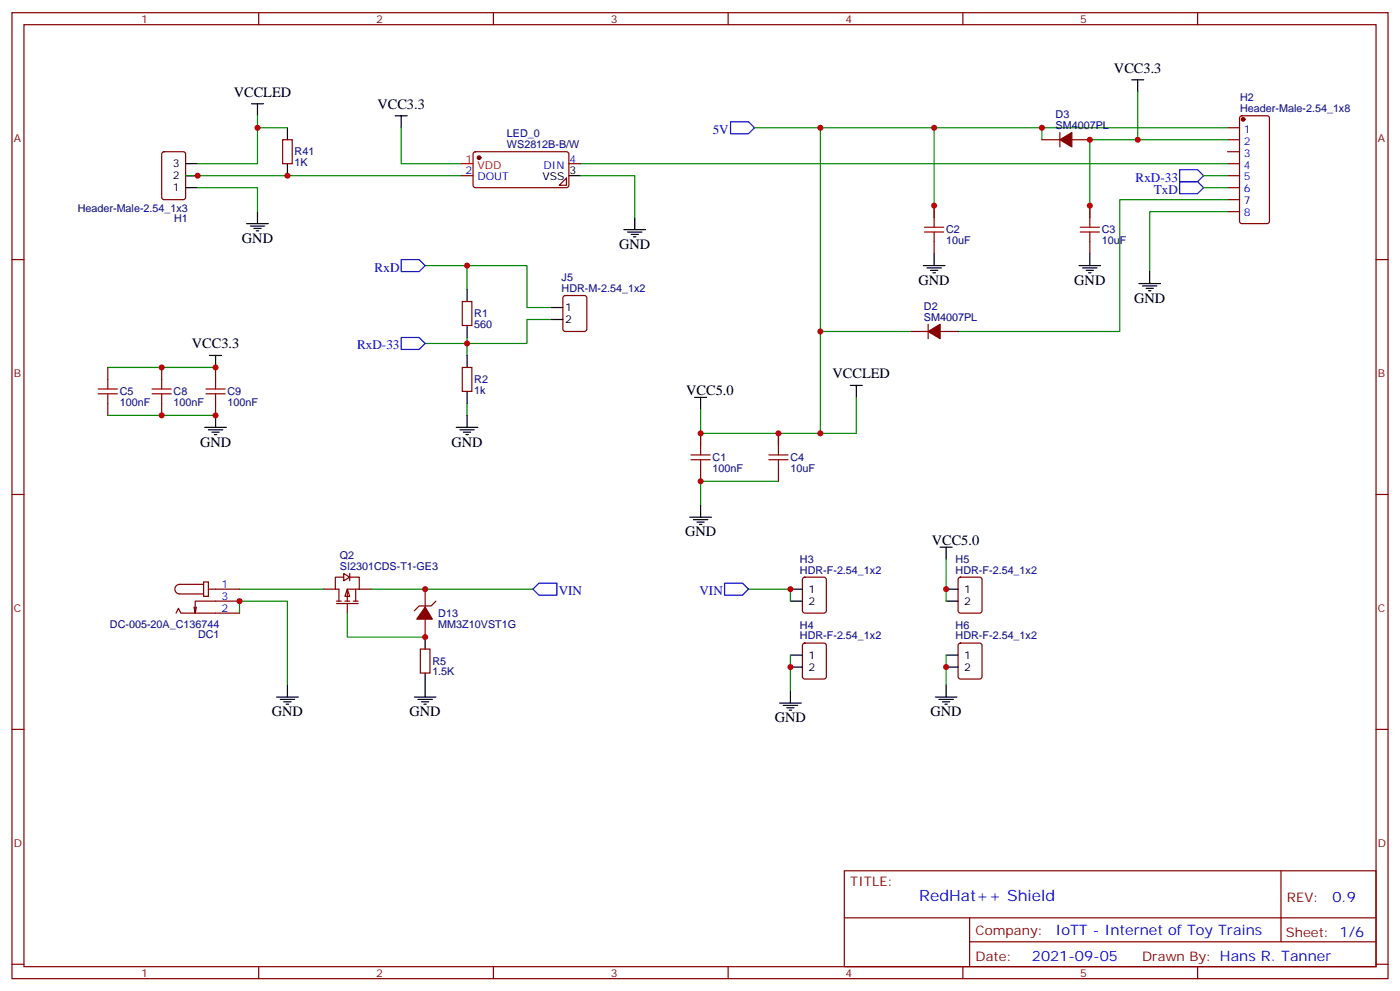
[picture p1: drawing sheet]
<svg xmlns="http://www.w3.org/2000/svg" width="412mm" height="292mm" viewBox="0 0 412 292" stroke-linecap="round" stroke-linejoin="round" font-family="sans-serif">
<g fill="none" stroke="#870000" stroke-width=".35">
<path d="M3.5 3.7h405.4v284.4h-405.4zM7.1 7.3h398.2v277.3h-398.2zM76.2 3.7v3.6M145.3 3.7v3.6M214.5 3.7v3.6M283.6 3.7v3.6M352.8 3.7v3.6M312.2 39v4.3M361.6 37.6h3.5M365.4 34.3l.4-.2h7.4l.7 .4v30.6l-.4 .7h-7.7l-.6-.4-.1-30.6zM47.9 44.9l.4-.2h5.7l.6 .4 .1 13-.5 .6-5.9 .1-.6-.5-.1-12.9zM83.3 41.1h2.8v7.1h-2.8z"/>
<path d="M135.8 51.7h3.5M139.6 44.9l.5-.2h27l.5 .7-.1 9.4-.6 .4h-27.1l-.5-.7v-9.1zM166.9 52.4v2.1h-2.2zM167.6 48.2h3.5M306.9 41.1h5.3M315.7 41.1h5.3M361.6 41.1h3.5M361.6 44.7h3.5M361.6 48.2h3.5M361.6 51.7h3.5M361.6 55.2h3.5M361.6 58.8h3.5"/>
<path d="M3.5 76.4h3.6M275.2 60.5v3.6M275.2 71.1v3.5M321 60.5v3.6M321 71.1v3.5M361.6 62.3h3.5M405.3 76.4h3.6M136.2 88.8h2.8v7h-2.8zM268.1 97.6h5.3M273.4 95.5v4.2M276.9 97.6h5.3M31.7 108.2v3.5"/>
<path d="M31.7 118.7v3.6M47.6 108.2v3.5M47.6 118.7v3.6M63.5 108.2v3.5M63.5 118.7v3.6M136.2 108.2h2.8v7h-2.8zM206.4 127.6v3.5M206.4 138.1v3.6M229.3 127.6v3.5M229.3 138.1v3.6M3.5 145.6h3.6M405.3 145.6h3.6"/>
<path d="M3.5 214.7h3.6M405.3 214.7h3.6M248.7 256.3h156.6v28.3h-156.6zM377.3 256.4v20.8M248.7 270.2h156.5M285.6 277.2h119.6M285.6 270.2v14.1M3.5 283.8h3.6M76.2 284.6v3.5M145.3 284.6v3.5M214.5 284.6v3.5M283.6 284.6v3.5"/>
<path d="M352.8 284.6v3.5M405.3 283.8h3.6"/>
</g>
<g fill="#870000" stroke="#870000" stroke-width=".35">
<path d="M273.4 97.6l3.5-2.1v4.2z"/>
<path d="M312.2 41.1l3.5-2.1v4.3z"/>
<circle cx="366.2" cy="35.1" r=".53"/>
<circle cx="141.1" cy="46.4" r=".53"/>
</g>
<g fill="none" stroke="#000" stroke-width=".35">
<path d="M74.1 30.6h3.5M75.8 30.6v3.5M84.7 37.6v3.5M116.4 34.1h3.5M118.2 34.1v3.5M333.4 23.5h3.5M335.1 23.5v3.5M54.7 48.2h3.5M54.7 55.2h3.5M54.7 51.7h3.5M84.7 48.2v3.5M167.6 51.7h3.5"/>
<path d="M72.7 65.8h6.3M73.7 66.5h4.3M74.8 67.2h2.1M75.5 67.9h.7M75.8 62.3v3.5M183.8 67.6h6.3M184.9 68.3h4.2M185.9 69h2.1M186.6 69.7h.7M187 64.1v3.5M272 78.2h6.3M273 78.9h4.3"/>
<path d="M274.1 79.6h2.1M275.2 74.6v3.6M317.9 78.2h6.3M318.9 78.9h4.2M320 79.6h2.1M321 74.6v3.6M338.7 79.9v3.6M137.6 85.2v3.6M137.6 95.8v3.5M274.8 80.3h.7M320.7 80.3h.7M335.5 83.5h6.3"/>
<path d="M336.5 84.2h4.3M337.6 84.9h2.1M338.3 85.6h.7M61.7 104.6h3.6M63.5 104.6v3.6M137.6 104.6v3.6M137.6 115.2v3.5M204.6 117h3.5M206.4 117v3.5M250.5 113.5h3.5M252.2 113.5v3.5M60.3 125.8h6.4"/>
<path d="M61.4 126.5h4.2M62.4 127.2h2.2M63.1 127.9h.8M63.5 122.3v3.5M134.4 125.8h6.4M135.5 126.5h4.2M136.5 127.2h2.1M137.2 127.9h.7M137.6 122.3v3.5M203.2 152.3h6.3M204.3 153h4.2M205.3 153.7h2.1"/>
<path d="M206 154.4h.7M206.4 148.7v3.6"/>
</g>
<g fill="none" stroke="#008700" stroke-width=".35">
<path d="M75.8 34.1v14.1h-17.6M75.8 37.6h8.9M118.2 37.6v10.6h17.6M222.2 37.6h19.5M275.2 37.6v26.5M306.9 37.6v3.5M335.1 27v14.1M361.6 37.6h-119.9v90M54.7 51.7h81.1M58.2 55.2h17.6v7.1M171.1 51.7h15.9v12.4M171.1 48.2h190.5"/>
<path d="M354.5 51.7h7.1M354.5 55.2h7.1M361.6 58.8h-31.8v38.8h-47.6M361.6 41.1h-40.6v23M125.2 78.2h12.4v7M361.6 62.3h-22.9v17.6M137.6 99.3v5.3M241.7 97.6h-.4h26.8M31.7 108.2h31.8M125.2 101.1h12.4M137.6 118.7v3.6M252.2 117v10.6h-45.8"/>
<path d="M31.7 122.3h31.8M206.4 120.5v10.6M229.3 127.6v3.5M229.3 141.7h-22.9v7"/>
</g>
<path d="M135.8 48.2h3.5" fill="none" stroke="#f00" stroke-width=".35"/>
<path d="M215.2 35.8h5.3l1.7 1.8-1.7 1.8h-5.3zM347.5 50h5.3l1.7 1.7-1.7 1.8h-5.3zM347.5 53.5h5.3l1.7 1.7-1.7 1.8h-5.3zM118.2 76.4h5.3l1.7 1.8-1.7 1.7h-5.3zM118.2 99.3h5.3l1.7 1.8-1.7 1.8h-5.3z" fill="none" stroke="#00f" stroke-width=".35"/>
<g fill="none" stroke="#a10000" stroke-width=".35">
<path d="M272.3 68.3h5.7M272.3 66.9h5.7M275.2 64.1v2.8M275.2 68.3v2.8M318.2 68.3h5.6M318.2 66.9h5.6M321 64.1v2.8M321 68.3v2.8M28.9 115.9h5.7M28.9 114.5h5.7M31.7 111.7v2.8M31.7 115.9v2.8"/>
<path d="M44.8 115.9h5.6M44.8 114.5h5.6M47.6 111.7v2.8M47.6 115.9v2.8M60.7 115.9h5.6M60.7 114.5h5.6M63.5 111.7v2.8M63.5 115.9v2.8M203.6 135.3h5.6M203.6 133.9h5.6M206.4 131.1v2.8M206.4 135.3v2.8"/>
<path d="M226.5 135.3h5.6M226.5 133.9h5.6M229.3 131.1v2.8M229.3 135.3v2.8"/>
</g>
<path d="M102.3 173.4l.7 2.1h-1.4z" fill="#fff" stroke="#870000" stroke-width=".35"/>
<g fill="none" stroke="#870000" stroke-width=".35">
<path d="M166 87.2l.5-.2h5.7l.6 .4 .1 9.5-.5 .6-5.9 .1-.6-.5-.1-9.4zM57.9 178.7l-.4 1.8M60 171.3h1.4v4.2h-1.4zM60 172h-7.1a1.41 1.41 0 0 0-1.4 1.4 1.41 1.41 0 0 0 1.4 1.4h7.1M61.4 173.4h9.2M70.6 177h-13.1v3.5l-.4-1.8M95.2 173.4h3.6M99.1 177.7h6.4M99.1 177h1.4M101.2 168.8l1.8 1.1-1.8 1.1zM101.2 169.9h-2.4v3.5h1v3.6M101.6 177h1.4"/>
<path d="M102.3 177.7v2.8M103 169.9h2.8v3.5M103 168.8v2.2M104.1 177h1.4M104.8 173.4v3.6M105.8 173.4h-3.5v3.6M105.8 173.4h3.6M125.2 173.4v5.3M128.4 177l-1.4 1.4h-3.5l-1.4 1.4M236.6 170.1l.5-.2h5.6l.7 .4v9.5l-.4 .6-5.9 .1-.7-.5v-9.4zM282.5 170.1l.4-.2h5.7l.6 .4 .1 9.5-.5 .6-5.9 .1-.6-.5-.1-9.4zM51.9 180.5l.7-1.4 .7 1.4h17.3"/>
<path d="M123.8 191.1h2.8v7h-2.8zM125.2 182.2v5.3M236.6 189.5l.5-.2h5.6l.7 .4v9.5l-.4 .6-5.9 .1-.7-.5v-9.4zM282.5 189.5l.4-.2h5.7l.6 .4 .1 9.5-.5 .6-5.9 .1-.6-.5-.1-9.4z"/>
</g>
<path d="M137.6 78.2h17.6v12.3h7.1M162.3 94.1h-7.1v7h-17.6M70.6 173.4h24.6M109.4 173.4h47.6M220.5 173.4h12.3v3.6M278.7 164.6v12.4M70.6 180.5v-3.5h14.1v24.6M102.3 180.5v7h22.9M232.8 192.8v10.6M278.7 192.8v8.8" fill="none" stroke="#008700" stroke-width=".35"/>
<g fill="none" stroke="#000" stroke-width=".35">
<path d="M162.3 90.5h3.5M162.3 94.1h3.5M232.8 173.4h3.6M232.8 177h3.6M276.9 161.1h3.6M278.7 173.4h3.5M278.7 177h3.5M278.7 161.1v3.5M125.2 187.5v3.6M125.2 198.1v7.1M232.8 192.8h3.6M232.8 196.4h3.6"/>
<path d="M278.7 192.8h3.5M278.7 196.4h3.5M81.5 205.2h6.3M82.5 205.9h4.3M83.6 206.6h2.1M84.3 207.3h.7M84.7 201.6v3.6M122.1 205.2h6.3M123.1 205.9h4.3M124.2 206.6h2.1M124.9 207.3h.7M229.7 206.9h6.3"/>
<path d="M230.7 207.6h4.2M231.8 208.4h2.1M232.5 209.1h.7M232.8 203.4v3.5M275.5 205.2h6.4M276.6 205.9h4.2M277.6 206.6h2.2M278.3 207.3h.7M278.7 201.6v3.6"/>
</g>
<path d="M125.2 178.7l2.2 3.5h-4.6z" fill="#870000" stroke="#870000" stroke-width=".35"/>
<path d="M158.7 171.7h5.3v3.5h-5.3l-1.7-1.8zM213.4 171.7h5.3l1.8 1.7-1.8 1.8h-5.3z" fill="none" stroke="#00f" stroke-width=".35"/>
<g fill="#c00">
<circle cx="75.8" cy="37.6" r=".88"/>
<circle cx="241.7" cy="97.6" r=".88"/>
<circle cx="58.2" cy="51.7" r=".88"/>
<circle cx="84.7" cy="51.7" r=".88"/>
<circle cx="321" cy="41.1" r=".88"/>
<circle cx="137.6" cy="101.1" r=".88"/>
<circle cx="206.4" cy="127.6" r=".88"/>
<circle cx="241.7" cy="127.6" r=".88"/>
<circle cx="229.3" cy="127.6" r=".88"/>
<circle cx="335.1" cy="41.1" r=".88"/>
<circle cx="321" cy="60.5" r=".88"/>
<circle cx="275.2" cy="60.5" r=".88"/>
<circle cx="47.6" cy="122.3" r=".88"/>
<circle cx="47.6" cy="108.2" r=".88"/>
<circle cx="63.5" cy="122.3" r=".88"/>
<circle cx="63.5" cy="108.2" r=".88"/>
<circle cx="206.4" cy="141.7" r=".88"/>
<circle cx="241.7" cy="37.6" r=".88"/>
<circle cx="70.6" cy="177" r=".88"/>
<circle cx="125.2" cy="187.5" r=".88"/>
<circle cx="125.2" cy="173.4" r=".88"/>
<circle cx="306.9" cy="37.6" r=".88"/>
<circle cx="275.2" cy="37.6" r=".88"/>
<circle cx="137.6" cy="78.2" r=".88"/>
<circle cx="278.7" cy="173.4" r=".88"/>
<circle cx="278.7" cy="196.4" r=".88"/>
<circle cx="232.8" cy="196.4" r=".88"/>
<circle cx="232.8" cy="173.4" r=".88"/>
</g>
<text font-size="4.6" fill="#00f" x="270.8" y="265.4">RedHat++ Shield</text>
<g font-size="4.2">
<text x="328.1" y="21.4">VCC3.3</text>
<text x="68.8" y="28.4">VCCLED</text>
<text x="111.2" y="32">VCC3.3</text>
<text x="71.3" y="71.5">GND</text>
<text x="182.4" y="73.2">GND</text>
<text x="270.6" y="83.8">GND</text>
<text x="316.4" y="83.8">GND</text>
<text x="334.1" y="89.1">GND</text>
<text x="56.5" y="102.5">VCC3.3</text>
<text x="245.2" y="111.3">VCCLED</text>
<text x="202.1" y="116.3">VCC5.0</text>
<text x="58.9" y="131.4">GND</text>
<text x="133" y="131.4">GND</text>
<text x="201.8" y="157.9">GND</text>
<text x="274.5" y="160.4">VCC5.0</text>
<text x="80.1" y="210.8">GND</text>
<text x="120.6" y="210.8">GND</text>
<text x="228.2" y="212.6">GND</text>
<text x="274.1" y="210.8">GND</text>
</g>
<g font-size="4.2" fill="#00f">
<text x="392.5" y="265.6">0.9</text>
<text x="310.9" y="275.2">IoTT - Internet of Toy Trains</text>
<text x="304" y="283">2021-09-05</text>
</g>
<g font-size="3.9" fill="#00f">
<text x="209.9" y="39.4">5V</text>
<text x="334.5" y="53.5">RxD-33</text>
<text x="339.9" y="57">TxD</text>
<text x="110.4" y="79.9">RxD</text>
<text x="105.2" y="102.9">RxD-33</text>
<text x="164.6" y="175.2">VIN</text>
<text x="206" y="175.2">VIN</text>
</g>
<g font-size="3.9" fill="#800">
<text x="250.5" y="260.9">TITLE:</text>
<text x="379.1" y="265.6">REV:</text>
<text x="287.4" y="275.1">Company:</text>
<text x="378.7" y="275.7">Sheet: 1/6</text>
<text x="287.4" y="282.8">Date:</text>
<text x="336.4" y="282.9">Drawn By: Hans R. Tanner</text>
</g>
<g font-size="3.2" fill="#800">
<text x="41.6" y="6.7">1</text>
<text x="110.8" y="6.7">2</text>
<text x="179.9" y="6.7">3</text>
<text x="249.1" y="6.7">4</text>
<text x="318.2" y="6.7">5</text>
<text x="4.1" y="41.8">A</text>
<text x="405.9" y="41.8">A</text>
<text x="4.1" y="111">B</text>
<text x="405.9" y="111">B</text>
<text x="4.1" y="180.1">C</text>
<text x="405.9" y="180.1">C</text>
<text x="4.1" y="249.3">D</text>
<text x="405.9" y="249.3">D</text>
<text x="41.6" y="287.5">1</text>
<text x="110.8" y="287.5">2</text>
<text x="179.9" y="287.5">3</text>
<text x="249.1" y="287.5">4</text>
<text x="318.2" y="287.5">5</text>
</g>
<g font-size="3.2" fill="#000080">
<text x="365.3" y="29.8">H2</text>
<text x="311" y="34.8">D3</text>
<text x="365.3" y="33">Header-Male-2.54_1x8</text>
<text x="149.3" y="40.4">LED_0</text>
<text x="311" y="38">SM4007PL</text>
<text x="86.8" y="45.7">R41</text>
<text x="149.3" y="43.6">WS2812B-B/W</text>
<text x="86.8" y="48.9">1K</text>
<text x="22.9" y="62.3">Header-Male-2.54_1x3</text>
<text x="51.3" y="65.5">H1</text>
<text x="278.7" y="71.8">10uF</text>
<text x="278.7" y="68.7">C2</text>
<text x="324.6" y="71.8">10uF</text>
<text x="324.6" y="68.7">C3</text>
<text x="165.4" y="82.8">J5</text>
<text x="165.4" y="85.9">HDR-M-2.54_1x2</text>
<text x="139.7" y="93.4">R1</text>
<text x="272.2" y="94.4">SM4007PL</text>
<text x="272.2" y="91.2">D2</text>
<text x="139.7" y="96.5">560</text>
<text x="139.7" y="112.8">R2</text>
<text x="35.3" y="119.5">100nF</text>
<text x="35.3" y="116.3">C5</text>
<text x="51.2" y="119.5">100nF</text>
<text x="51.2" y="116.3">C8</text>
<text x="67" y="119.5">100nF</text>
<text x="67" y="116.3">C9</text>
<text x="139.7" y="115.9">1k</text>
<text x="209.9" y="135.7">C1</text>
<text x="232.8" y="135.7">C4</text>
<text x="209.9" y="138.9">100nF</text>
<text x="232.8" y="138.9">10uF</text>
<text x="100.1" y="167.8">SI2301CDS-T1-GE3</text>
<text x="100.1" y="164.6">Q2</text>
<text x="235.6" y="165.7">H3</text>
<text x="281.5" y="165.7">H5</text>
<text x="235.6" y="168.8">HDR-F-2.54_1x2</text>
<text x="281.5" y="168.8">HDR-F-2.54_1x2</text>
<text x="32.4" y="184.7">DC-005-20A_C136744</text>
<text x="129.1" y="184.7">MM3Z10VST1G</text>
<text x="129.1" y="181.5">D13</text>
<text x="235.6" y="185.1">H4</text>
<text x="281.5" y="185.1">H6</text>
<text x="58.3" y="187.9">DC1</text>
<text x="235.6" y="188.2">HDR-F-2.54_1x2</text>
<text x="281.5" y="188.2">HDR-F-2.54_1x2</text>
<text x="127.4" y="195.7">R5</text>
<text x="127.4" y="198.8">1.5K</text>
</g>
<g font-size="3.2" fill="#00f">
<text x="366.4" y="39">1</text>
<text x="167.7" y="47.8">4</text>
<text x="366.4" y="42.5">2</text>
<text x="366.4" y="46.1">3</text>
<text x="137.2" y="51.4">2</text>
<text x="140.7" y="53.1">DOUT</text>
<text x="160.1" y="49.6">DIN</text>
<text x="366.4" y="49.6">4</text>
<text x="366.4" y="53.1">5</text>
<text x="366.4" y="56.7">6</text>
<text x="366.4" y="60.2">7</text>
<text x="366.4" y="63.7">8</text>
<text x="65.3" y="173.1">1</text>
<text x="65.3" y="176.6">3</text>
<text x="65.3" y="180.1">2</text>
</g>
<g font-size="3.2" fill="#f00">
<text x="137.2" y="47.8">1</text>
<text x="140.7" y="49.6">VDD</text>
</g>
<g font-size="3.2">
<text x="50.9" y="49.2">3</text>
<text x="50.9" y="52.8">2</text>
<text x="159.8" y="53.1">VSS</text>
<text x="167.7" y="51.4">3</text>
<text x="50.9" y="56.3">1</text>
<text x="166.5" y="91.6">1</text>
<text x="166.5" y="95.1">2</text>
<text x="238.1" y="174.5">1</text>
<text x="238.1" y="178">2</text>
<text x="284" y="174.5">1</text>
<text x="284" y="178">2</text>
<text x="238.1" y="193.9">1</text>
<text x="238.1" y="197.4">2</text>
<text x="284" y="193.9">1</text>
<text x="284" y="197.4">2</text>
</g>
</svg>
